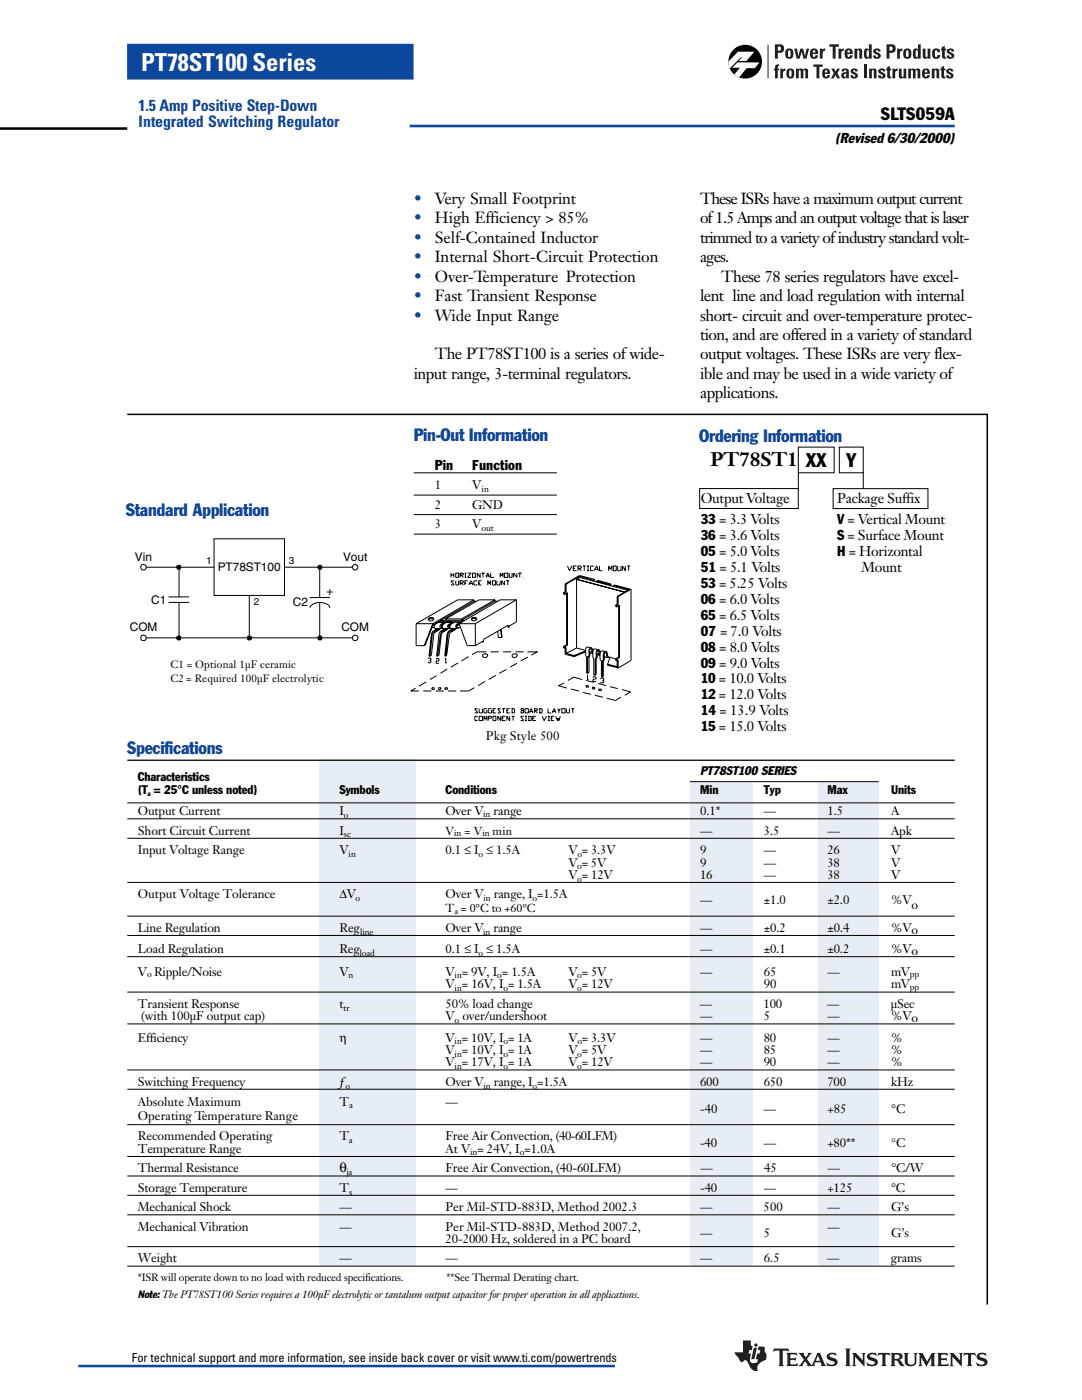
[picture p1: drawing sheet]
<svg xmlns="http://www.w3.org/2000/svg" width="216mm" height="279mm" viewBox="0 0 216 279" stroke-linecap="round" stroke-linejoin="round" font-family="sans-serif">
<path d="M25.4 82.7h171.4M197 82.5v177.8" fill="none" stroke="#000" stroke-width=".3"/>
<path d="M25.6 8.9h56.8v6.8h-56.8z" fill-rule="evenodd" fill="#0b479d" stroke="#0b479d" stroke-width=".34"/>
<path d="M0 25.7h25.4" fill="none" stroke="#000" stroke-width=".51"/>
<path d="M81.7 25.1h108.8" fill="none" stroke="#0b479d" stroke-width=".51"/>
<g fill="#231f20">
<path d="M154.7 13.1l.2-.2h.6v.3h-.2l-.1 .3v.2h.3v.3h-.3v1.6h-.5v-1.6h-.3v-.3h.3z" fill-rule="evenodd"/>
<path d="M155.7 13.7h.5v.2l.5-.2v.4l-.4 .3-.1 1.2h-.5z" fill-rule="evenodd"/>
<path d="M157.5 14.1l.2-.1a1 1 0 0 1 0 1.3 .91 .91 0 0 1-.2-1.2zM157 14l-.1 .3a1.03 1.03 0 0 0 .8 1.4 1.09 1.09 0 0 0 .8-.9 1.09 1.09 0 0 0-.4-1.1h-.8z" fill-rule="evenodd"/>
<path d="M158.8 13.7h.6v.2l.4-.2 .5 .2 .3-.2a.49 .49 0 0 1 .6 .4v1.5h-.5v-1.5l-.2-.1-.2 .1v1.5h-.5v-1.5l-.2-.1-.2 .1v1.5h-.6z" fill-rule="evenodd"/>
<path d="M162.3 12.9h1.8v.4h-.6v2.3h-.6v-2.3h-.6z" fill-rule="evenodd"/>
<path d="M164.7 14.1h.3l.1 .4h-.5zM164.2 14l-.1 .3a1.03 1.03 0 0 0 .7 1.4l.6-.2 .2-.5h-.5l-.3 .3-.1-.1-.1-.4h1a.83 .83 0 0 0-.4-1.1 .83 .83 0 0 0-1 .3z" fill-rule="evenodd"/>
<path d="M165.9 13.7h.6l.2 .6 .4-.6h.5l-.5 .9 .5 1h-.6l-.3-.6-.4 .6h-.5l.6-1z" fill-rule="evenodd"/>
<path d="M168.4 14.8l.5-.1-.1 .5-.2 .1-.2-.1zM168.1 13.8l-.2 .5h.5l.2-.3 .2 .1 .1 .3a.66 .66 0 0 0-1 .4 .66 .66 0 0 0 .7 .8l.3-.2v.2h.5v-1.5a.96 .96 0 0 0-1.3-.3z" fill-rule="evenodd"/>
<path d="M169.8 13.9l.4-.2a.68 .68 0 0 1 .9 .6h-.5l-.2-.3-.2 .2 .1 .1a.95 .95 0 0 1 .8 1 .78 .78 0 0 1-.8 .4 .78 .78 0 0 1-.6-.7h.5l.1 .3h.3v-.4l-.3-.1a.62 .62 0 0 1-.5-.9z" fill-rule="evenodd"/>
<path d="M172.4 12.9h.6v2.7h-.6z" fill-rule="evenodd"/>
<path d="M173.4 13.7h.6v.2l.2-.2a.48 .48 0 0 1 .7 .4v1.5h-.5v-1.5l-.2-.1-.2 .1v1.5h-.6z" fill-rule="evenodd"/>
<path d="M175.3 13.9l.4-.2a.68 .68 0 0 1 1 .6h-.6l-.2-.3-.1 .2 .1 .1a.95 .95 0 0 1 .8 1 .78 .78 0 0 1-.9 .4 .78 .78 0 0 1-.6-.7h.6v.3h.3v-.4l-.3-.1a.61 .61 0 0 1-.5-.9z" fill-rule="evenodd"/>
<path d="M177 13.4l.6-.2v.5h.2v.3h-.2v1.2l.2 .1v.3h-.6l-.1-.2-.1-1.4h-.2v-.3h.2z" fill-rule="evenodd"/>
<path d="M178.1 13.7h.5v.2l.5-.2v.4l-.5 .3v1.2h-.5z" fill-rule="evenodd"/>
<path d="M179.4 13.7h.5v1.5l.2 .1 .2-.1v-1.5h.5l.1 1.9h-.6v-.2l-.3 .3a.49 .49 0 0 1-.6-.4z" fill-rule="evenodd"/>
<path d="M181.2 13.7h.6v.2l.4-.2 .5 .2 .3-.2a.49 .49 0 0 1 .6 .4v1.5h-.5v-1.5l-.2-.1-.2 .1v1.5h-.5l-.1-1.5-.1-.1-.2 .1v1.5h-.6z" fill-rule="evenodd"/>
<path d="M184.6 14.1h.3l.1 .4h-.5zM184.1 14l-.1 .3a1.03 1.03 0 0 0 .8 1.4l.5-.2 .2-.5h-.5l-.2 .3-.2-.1-.1-.4h1a.84 .84 0 0 0-.3-1.1 .84 .84 0 0 0-1.1 .3z" fill-rule="evenodd"/>
<path d="M185.9 13.7h.6v.2l.2-.2a.48 .48 0 0 1 .7 .4v1.5h-.5v-1.5l-.2-.1-.2 .1v1.5h-.6z" fill-rule="evenodd"/>
<path d="M187.8 13.4l.6-.2v.5h.3v.3h-.3v1.2l.2 .1v.3h-.6l-.1-.2-.1-1.4h-.2v-.3h.2z" fill-rule="evenodd"/>
<path d="M188.9 13.9l.4-.2a.68 .68 0 0 1 .9 .6h-.5l-.2-.3-.2 .2 .1 .1a.95 .95 0 0 1 .8 1 .78 .78 0 0 1-.8 .4 .78 .78 0 0 1-.6-.7h.5l.1 .3h.3l-.1-.4-.2-.1a.61 .61 0 0 1-.5-.9z" fill-rule="evenodd"/>
</g>
<circle cx="148.7" cy="12.3" r="3.4" fill="#000"/>
<g fill="#fff">
<path d="M147.2 12.4l4.4 .1-1 1.1h-1.6l-1.5 1.9-1-.6 1.2-1.4h-1.6z" fill-rule="evenodd"/>
<path d="M147.3 10.3h3.2l-1.6 1.9h-1.5l.7-.8h-.2l-2.3 2.3-.3-1.4z" fill-rule="evenodd"/>
</g>
<path d="M153.3 8.9v6.7" fill="none" stroke="#231f20" stroke-width=".2"/>
<g fill="#231f20">
<path d="M155.2 9.3h.3a.42 .42 0 0 1 .3 .4 .42 .42 0 0 1-.3 .4h-.3zM154.6 8.8v2.9h.6v-1.2a.89 .89 0 0 0 1.2-.5 .89 .89 0 0 0-.7-1.2z" fill-rule="evenodd"/>
<path d="M157.3 10.1l.2-.1a1.04 1.04 0 0 1 0 1.4 .93 .93 0 0 1-.2-1.3zM156.8 10l-.1 .7a.84 .84 0 0 0 .8 1 .84 .84 0 0 0 .8-1 .84 .84 0 0 0-.4-1 .84 .84 0 0 0-1.1 .3z" fill-rule="evenodd"/>
<path d="M158.5 9.7h.5l.3 1.5 .4-1.5h.6l.3 1.5 .3-1.5h.6l-.6 2h-.6l-.3-1.4-.4 1.4h-.6z" fill-rule="evenodd"/>
<path d="M162.3 10.1h.3l.1 .4h-.5zM161.8 10l-.2 .7a.83 .83 0 0 0 .6 1 .83 .83 0 0 0 1-.7h-.5l-.3 .4-.1-.1-.1-.5h1a.86 .86 0 0 0-.3-1.1 .86 .86 0 0 0-1.1 .3z" fill-rule="evenodd"/>
<path d="M163.6 9.7h.5v.3l.5-.3v.5h-.3l-.1 .2-.1 1.3h-.5z" fill-rule="evenodd"/>
<path d="M165.5 8.8h1.9v.5h-.7v2.4h-.6v-2.4h-.6z" fill-rule="evenodd"/>
<path d="M167.3 9.7h.5v.3l.6-.3v.5h-.4l-.1 .2v1.3h-.6z" fill-rule="evenodd"/>
<path d="M169.2 10.1h.3l.1 .4h-.5zM168.7 10l-.2 .7a.83 .83 0 0 0 .6 1 .83 .83 0 0 0 1-.7h-.5l-.3 .4-.1-.1-.1-.5h1.1a.86 .86 0 0 0-.4-1.1 .86 .86 0 0 0-1.1 .3z" fill-rule="evenodd"/>
<path d="M170.5 9.7h.6v.2a.53 .53 0 0 1 .5-.2 .53 .53 0 0 1 .4 .4v1.6h-.5v-1.5l-.2-.2-.2 .2v1.5h-.6z" fill-rule="evenodd"/>
<path d="M173 10.1l.2-.1a1.18 1.18 0 0 1 0 1.4 1.03 1.03 0 0 1-.2-1.3zM173.4 8.8v1.1l-.5-.2a.78 .78 0 0 0-.5 1 .75 .75 0 0 0 .7 1l.3-.2v.2h.5v-2.9z" fill-rule="evenodd"/>
<path d="M174.3 10l.4-.3a.71 .71 0 0 1 1 .6h-.5l-.2-.3-.2 .2 .1 .1a.98 .98 0 0 1 .8 1.1 .81 .81 0 0 1-.8 .3 .81 .81 0 0 1-.7-.6h.6l.1 .3 .2-.1v-.3l-.2-.1a.64 .64 0 0 1-.6-.9z" fill-rule="evenodd"/>
<path d="M177.5 9.3h.3a.42 .42 0 0 1 .3 .4 .42 .42 0 0 1-.3 .4h-.3zM176.9 8.8v2.9h.6v-1.2a.89 .89 0 0 0 1.2-.5 .89 .89 0 0 0-.7-1.2z" fill-rule="evenodd"/>
<path d="M179 9.7h.5v.3l.6-.3v.5h-.4l-.1 .2v1.3h-.6z" fill-rule="evenodd"/>
<path d="M180.9 10.1l.1-.1a1.04 1.04 0 0 1 0 1.4 .93 .93 0 0 1-.1-1.3zM180.4 10l-.2 .7a.84 .84 0 0 0 .8 1 .84 .84 0 0 0 .9-1 .84 .84 0 0 0-.5-1 .84 .84 0 0 0-1 .3z" fill-rule="evenodd"/>
<path d="M182.8 10.1l.1-.1a1.18 1.18 0 0 1 0 1.4 1.05 1.05 0 0 1-.1-1.3zM183.2 8.8v1.1l-.5-.2a.78 .78 0 0 0-.5 1 .75 .75 0 0 0 .7 1l.3-.2v.2h.5v-2.9z" fill-rule="evenodd"/>
<path d="M184.1 9.7h.6v1.5l.2 .2 .2-.2v-1.5h.5l.1 2h-.6v-.2l-.3 .2a.5 .5 0 0 1-.7-.4z" fill-rule="evenodd"/>
<path d="M186.1 10a.82 .82 0 0 1 .9-.3 .82 .82 0 0 1 .6 .7h-.5l-.1-.2-.2-.2a1.04 1.04 0 0 0 0 1.4l.3-.4h.5a.83 .83 0 0 1-1 .7 .83 .83 0 0 1-.6-1z" fill-rule="evenodd"/>
<path d="M188 9.4l.5-.3v.6h.3v.4h-.3v1.2l.3 .1v.3l-.7-.1-.1-.1v-1.4h-.3v-.4h.3z" fill-rule="evenodd"/>
<path d="M189 10l.4-.3a.7 .7 0 0 1 1 .6h-.6l-.2-.3-.2 .2 .1 .1a.98 .98 0 0 1 .9 1.1 .91 .91 0 0 1-1.5 0v-.3h.5l.1 .3 .3-.1v-.3l-.3-.1a.64 .64 0 0 1-.5-.9z" fill-rule="evenodd"/>
<path d="M148.3 267.5h1.5v1l.4 .2-.2 .7h-.5l-.2 .7h.6l-.3 1.1a.66 .66 0 0 0 .7 .8l.8-.1 .2-.6-.4-.1v-.1l.2-1h.5l.1-.7h-.5l.2-.7 1.2 .1 .1 1.1a1.12 1.12 0 0 1 0 1.5 1.79 1.79 0 0 0-1.5 2v.1a1.33 1.33 0 0 1-1.7-1.1 .95 .95 0 0 0-1-.9 .5 .5 0 0 1-.7 .3l-1.1-1.5-.1-.4h1.7z" fill-rule="evenodd"/>
<path d="M150.4 269h.6l-.5 2.2h-.6z" fill-rule="evenodd"/>
<path d="M165.3 270.2l.3-.2h1.1l.2 .6-.2-.1a.81 .81 0 0 0-1.2 .1l.4 .3a1.07 1.07 0 0 1 1.2 1.3 1.8 1.8 0 0 1-1.9 .4l-.1 .1-.3-.8 .3 .2a.92 .92 0 0 0 1.4-.1l-.4-.4a1.01 1.01 0 0 1-1.1-1.2z" fill-rule="evenodd"/>
<path d="M156.9 270h2l.2 .6-.4-.3h-1v.8l.9-.1 .2-.1v.7l-.2-.2h-.9v.7v.2h.8l.8-.2-.2 .5h-2.2l.2-.4v-1.8z" fill-rule="evenodd"/>
<path d="M154.4 269.1h2.9l.2 .6-.7-.2-.5 .1-.1 .1v2.5l.2 .4h-1.1l.2-.4v-2.5v-.1l-.6-.1-.7 .2z" fill-rule="evenodd"/>
<path d="M159.3 270h1.2l-.1 .2 .4 .7 .4-.6-.1-.3h1l-1.1 1.2 1 1.3 1.1-2.5h.5l1 2.3 .3 .3h-1.2l.2-.2-.2-.5h-1.1l-.1 .6 .2 .1h-1.7l.1-.2-.4-.7-.6 .7 .2 .2h-1l1.1-1.2zM163.2 270.5l-.4 1.1h.8z" fill-rule="evenodd"/>
<path d="M168.6 269.1h1.2l-.3 .5v2.6l.3 .4h-1.2l.3-.4v-2.6z" fill-rule="evenodd"/>
<path d="M170 270h.8l1.4 1.5v-1.1l-.3-.4h.8l-.2 .4v2.3l-1.9-1.9v1.4l.3 .4h-.9l.3-.4v-1.8z" fill-rule="evenodd"/>
<path d="M180.3 270h1.1l-.3 .4v1.4a.7 .7 0 0 0 .7 .6 .7 .7 0 0 0 .7-.6v-1.4l-.2-.4h.8l-.2 .2a2.98 2.98 0 0 1-.3 2.2 1.28 1.28 0 0 1-2.1-.6v-1.4z" fill-rule="evenodd"/>
<path d="M175.3 270h2.2l.1 .6a.57 .57 0 0 0-.9-.1v1.7l.2 .4h-1.1l.3-.4-.1-1.8a.77 .77 0 0 0-.9 .2z" fill-rule="evenodd"/>
<path d="M173.3 270.2l.3-.2h1.2l.2 .6-.3-.1a.81 .81 0 0 0-1.2 .1l.5 .3a1.07 1.07 0 0 1 1.1 1.3 1.8 1.8 0 0 1-1.9 .4l-.1 .1-.2-.8 .2 .2a.92 .92 0 0 0 1.5-.1l-.4-.4a1.01 1.01 0 0 1-1.1-1.2z" fill-rule="evenodd"/>
<path d="M183.2 270h.9l.9 1.7 1-1.7h.7l-.3 .4v1.8l.3 .4h-1.1l.2-.4v-1.2l-1 1.7-1-1.8v1.3l.3 .4h-.9l.3-.4v-1.8z" fill-rule="evenodd"/>
<path d="M189.5 270h.7l1.4 1.5v-1.1l-.3-.4h.9l-.3 .4v2.3l-1.9-1.9v1.4l.3 .4h-.8l.2-.4v-1.8z" fill-rule="evenodd"/>
<path d="M187 270h2l.2 .6-.4-.3-1 .1v.7h.9l.2-.2v.7l-.2-.1-.9-.1v.7v.2h.8l.8-.2-.2 .5h-2.2l.2-.4v-1.8z" fill-rule="evenodd"/>
<path d="M192.4 270h2.2l.1 .6a.57 .57 0 0 0-.9-.1v1.7l.2 .4h-1.1l.3-.4-.1-1.8a.77 .77 0 0 0-.9 .2z" fill-rule="evenodd"/>
<path d="M195.2 270.2l.3-.2h1.2l.2 .6-.3-.1a.81 .81 0 0 0-1.2 .1l.4 .3a1.07 1.07 0 0 1 1.2 1.3 1.8 1.8 0 0 1-1.9 .4l-.1 .1-.2-.8 .2 .2a.92 .92 0 0 0 1.5-.1l-.5-.4a1.01 1.01 0 0 1-1-1.2z" fill-rule="evenodd"/>
<path d="M177.7 270h1.4a.7 .7 0 0 1 1 .5 .7 .7 0 0 1-.7 .9l1.1 1.2a.94 .94 0 0 1-1.3-.8l-.2-.2-.5-.1v.9l.2 .2h-1l.2-.4v-1.8zM178.5 270.4v.8a.66 .66 0 0 0 1-.6l-.2-.2z" fill-rule="evenodd"/>
<circle cx="150.8" cy="268.5" r=".34"/>
</g>
<path d="M15.6 272.6h107.1" fill="none" stroke="#0b479d" stroke-width=".51"/>
<path d="M139.6 97.5h19.7v4h-19.7z" fill="none" stroke="#000" stroke-width=".2"/>
<g fill="#e7edf5">
<path d="M163.3 156.1h12.1v96.5h-12.1z" fill-rule="evenodd"/>
<path d="M137.7 156.1h12.5v96.5h-12.5z" fill-rule="evenodd"/>
<path d="M63.6 151.6h19.3v101h-19.3z" fill-rule="evenodd"/>
</g>
<g fill="none" stroke="#000" stroke-width=".2">
<path d="M82.5 94.4h28.6M82.5 98.8h28.6M159.3 89.2h7.1v5.2h-7.1zM159.3 94.3v3.3M166.2 97.5h19v4h-19zM167.5 89.2h4.7v5.2h-4.7zM172.3 94.3v3.3M82.5 102.7h28.6M82.5 106.6h28.6M137.7 156h37.6M25.4 160.2h165.1M25.4 163.4h165.1"/>
<path d="M25.4 167.3h165.1M25.4 176.1h165.1M25.4 182.8h165.1M25.4 186.7h165.1M25.4 190.9h165.1M25.4 198h165.1M25.4 204.3h165.1M25.4 213.5h165.1M25.4 217.4h165.1M25.4 224.5h165.1M25.4 230.8h165.1M25.4 234.7h165.1"/>
<path d="M25.4 238.5h165.1M25.4 242.4h165.1M25.4 248.8h165.1M25.4 252.7h165.1"/>
</g>
<path d="M25.4 151.7h165.1" fill="none" stroke="#000" stroke-width=".25"/>
<path d="M42.7 107.5h14.1v11.3h-14.1z" fill="#fff" stroke="#000" stroke-width=".2"/>
<path d="M28.6 113.2h14.1M49.7 118.8v8.5M56.8 113.2h14.1M61.8 119.3h4M63.8 113.2v6.1M28.6 127.3h42.3M61.8 121.2a2.55 2.55 0 0 1 3.9-.2l.1 .2M63.8 120.2v7.1" fill="none" stroke="#000" stroke-width=".2"/>
<circle cx="63.8" cy="127.3" r=".43" fill="#000" stroke="#000" stroke-width=".2"/>
<g fill="#fff" stroke="#000" stroke-width=".2">
<circle cx="70.8" cy="113.2" r=".56"/>
<circle cx="70.8" cy="127.3" r=".56"/>
<circle cx="28.6" cy="127.3" r=".56"/>
<circle cx="28.6" cy="113.2" r=".56"/>
</g>
<g fill="#000" stroke="#000" stroke-width=".2">
<circle cx="35.7" cy="113.2" r=".44"/>
<circle cx="63.8" cy="113.2" r=".42"/>
<circle cx="35.7" cy="127.3" r=".44"/>
<circle cx="49.8" cy="127.3" r=".44"/>
</g>
<g fill="none" stroke="#000" stroke-width=".2">
<path d="M33.7 119.1h4M35.7 113.2v5.8M90 114.4v.8M90 114.8h.6M90.6 116h-.6l.6 .7h-.6M90.6 114.4v.8M90.9 114.4h.6v.8h-.6zM90.9 115.9l.1 .9 .5-.1v-.8M91.8 114.8h.5l.2-.1v-.2l-.7-.1v.8M91.8 116.4h.5l.2-.4-.7-.1v.9M92 114.8l.5 .4M92 116.4l.5 .4"/>
<path d="M92.8 114.4h.2M92.8 115.2h.2M92.8 116.4h.2M92.8 114.4v.8M93.3 114.4h.7l-.7 .8h.7M93.3 115.9h-.5v.9M93.6 116.8v-.3l.4-.6 .3 .9M93.6 116.5h.7M94.3 114.4h.5v.8h-.5zM94.6 119.7h-3.3l-8.3 4.8M94.6 120l-8.2 4.8M94.6 119.7l-8.2 4.8"/>
<path d="M94.6 120h.4M94.6 119.7v.3M95.2 116h-.6v.7h.6M95.5 116.4h.3M95.8 114.4v.8l-.6-.8v.8M96.1 115.9h-.6v.9h.6M96.1 114.4h.7M96.4 114.4v.8M97 115.2l.3-.8 .3 .8M97 114.9h.6M97.3 116.8v-.9l.3 .6 .3-.6v.9M97.9 114.4v.8h.7"/>
<path d="M98.3 115.9h.6v.9h-.6zM98.8 119.7h-3.2l-6.7 3.8M98.8 120l-6.7 3.8v-.3M98.8 119.7l-6.7 3.8M98.8 120h.5M98.8 119.7v.3M99.1 115.9v.8l.2 .1 .5-.1v-.8M99.8 115.2v-.8l.3 .5 .3-.5v.8M100.7 114.4h.6v.8h-.6zM100.7 115.9v.9l-.6-.9v.9M100.9 115.9h.7M101.3 115.9v.9"/>
<path d="M101.6 114.4l.1 .8 .5-.1v-.7M103 119.7v4.4l-1.4 .8v.2l-.2 .1v-.3M103 119.7h-3.2l-8.2 4.8M103 119.7l-8.2 4.8M103.1 114.4v.8l-.6-.8v.8M103.4 114.4h.7M103.7 114.4v.8M104.4 115.1v.1M112.5 118.3v.3l.2 .1M112.5 118.3l.2 .1M112.7 118.7l.5-.4v10.5l-.5 .2M112.7 118.4v.3"/>
<path d="M112.8 116.6v1.5M112.8 116.6h.2M113 118.2l-.2-.1-.3 .2M113 116.6v1.6M113 118.2l-.3 .2M113.1 118.4v10.3l-.6 .3M113.2 112.9l.4 1 .5-1M114.4 113.4h.4M115.1 112.9h-.7v1h.7M115.3 113.4h.5l.2-.1v-.2l-.2-.2h-.5v1M115.5 113.4l.5 .5M115.6 115.2l-.5 .4v13.7"/>
<path d="M115.6 115l-2.6 1.6M115.6 115.2l9.6 2.6-.5 .4M115.6 115l2.7 .8M115.6 115v.2M116.3 112.9h.6M116.6 112.9v1M117.1 113.9h.4M117.1 112.9h.4M117.3 112.9v1M118.3 115.8v.2M118.4 113.1l-.1-.2h-.4l-.1 .2v.7h.6M118.6 115.6l-3-.7-2.8 1.7"/>
<path d="M118.6 115.6v.5M118.6 115.6l-.3 .2M118.7 113.6h.6M119.1 116l.1-.2 2.7 .8M119.1 116l2.5 .7M119.1 116v.2M119.3 113.6l-.2-.7-.4 .7v.3M119.3 113.6v.3M119.6 112.9v1h.6M121.4 113.9v-1l.3 .7 .4-.7v1M121.6 116.7v.2M121.9 116.6l-.3 .1"/>
<path d="M121.9 116.6v.3M122.4 112.9h.6v1h-.6zM122.4 116.9l.2-.1 3.3 .8M122.4 116.9l3 .8-2.2 1.3M122.4 116.9v.2M123.2 119v1.6M123.2 119h.1M123.2 112.9v.9l.2 .1 .5-.1v-.9M123.3 119v1.7M124.7 118.2l-9.6-2.6 9.6 2.6M124.8 112.9v1l-.6-1v1M125.2 112.9h.5"/>
<path d="M125.4 112.9v1M125.9 117.6v14.2l-2.6 1.5M125.9 117.6l-2.6 1.4M33.7 120.2h4M35.7 120.2v7.1M82.9 137.3l-.9 .6h1.6M83 124.5v4.4h1.7M83 124.5h3.4M84.5 137.9h1.6M85 136.1l-1.4 .8M85.4 131.4h.6v.2l-.3 .2M85.5 123.4l.3-.2h.5l.3 .3-.3 .4h-.6z"/>
<path d="M85.8 131.8l.2 .1-.2 .4h-.3l-.1-.2M86.2 137.3l.4-.1 .1 .3-.4 .1zM86.2 125.2h.5M86.4 124.8l-1.6 4-.1 .1M86.4 124.5l-1.7 4.4M86.4 124.8h.3M86.4 124.5v.3M86.5 125.9l-.4 .6-.5 4.4 .5-.1 .5-4.3 .1-.3M86.6 123.6l-.6-.2-.5 .3M86.7 125.2v.2h1.4M86.9 137.9h1.7M87 131.6l.1-.2h.4v.5h-.4l-.1 .5h.6"/>
<path d="M87.1 134.9l-1.3 .7M87.2 125.4l-.6 .5M87.5 125.4l-.8 .6-.4 .5-.5 4.4M87.5 124.1h4.8M87.6 137.2h.3l.1 .3-.4 .1zM87.7 125.6l-1 .6M87.9 123.8h4.8M88 125.4l-1.3 .8M88.1 124.8v.4h.2M88.1 124.8h.2M88.3 125.2v.2h1.4M88.3 126.2l-.2 .3-.5 4.3-.3 .1"/>
<path d="M88.7 124.2l-.7 .4-.2 .3v.3l.2 .2h.3M88.7 124.2h-1.2l-.7 .4-.1 .3v.3M88.7 124.2v.2l-.6 .4M88.7 137.3l.5-.1 .1 .3-.4 .1zM88.7 125.4l-.9 .7-.2 .4-.5 4.4h.2M88.8 131.5l.1-.2v1M88.8 132.3h.3M88.9 123.5h3.2M88.9 123.5v.3M89.1 125.4l-.9 .6-.3 .5-.6 4.4M89.2 133.5l-1.3 .9M89.2 125.6l-.9 .6"/>
<path d="M89.4 137.9h1.6M89.5 125.4l-1.2 .8M89.6 124.8l.6-.4v-.2l-.9 .7 .1 .4h.5M89.6 124.8v.4h.2M89.6 124.8h.3M89.6 124.8v.4M89.8 125.2l.1 .2h1.3M89.9 126.2l-.2 .3-.6 4.3-.2 .1M90.2 124.2h-1.2l-.5 .4-.2 .3v.3M90.4 125.4l-.8 .5-.4 .6-.5 4.4h.2M90.7 125.4l-1 .6-.3 .5-.5 4.4M90.8 125.6l-.9 .6"/>
<path d="M91.1 125.4l-1.2 .8M91.1 124.8v.4h.8M91.1 124.8h.6M91.4 132.3l-1.4 .8M91.6 124.5l1.6 4.4h1.6l1.5-.9v.2l.2-.1v-.5l4.9-2.8v.4M91.6 124.5h3.2M91.6 124.5l-.5 .3M91.8 124.3l-.7 .3-.2 .3v.3l.2 .2 .5-.2M91.8 124.2h-1.1l-.7 .4-.2 .3v.3M91.8 124.4l-.1 .1M93.5 131l-1.4 .9M94.2 123.3h.8a.38 .38 0 0 1 0 .4 .38 .38 0 0 1-.3 .2l-.5-.1z"/>
<path d="M94.7 137.2l-1.2 .7h-1.7M94.8 124.5v4.4M95 123.6l-.4-.2-.4 .1-.1 .2M96.5 130.6h.7l.1 .2-.2 .3a.44 .44 0 0 1-.6 .1 .44 .44 0 0 1 0-.6zM96.8 136l-1.4 .9M97 130.1h-1.9l-.9 .6M97.9 130.1h1.6M98.9 134.8l-1.4 .8M99.3 126l.1 1.2h.7M100 125.6l.2 1.6-.3-1.5M100.4 130.1h1.6M101 133.6l-1.4 .8"/>
<path d="M102.2 130.8l.5-.3 .4 .1 .1 .2-.2 .3-.2 .1-.5-.1zM102.9 130.1h1.6M103.1 132.4l-1.3 .7M105.2 130.1h2l-1.2 .7M105.3 131.1l-1.4 .8M112.5 129h.2M112.5 129v.3h.2M112.6 136.3l-1.2 .6 1.7 .4M112.7 129.3l.3-.1v1.2M112.7 129v.3M112.8 129.3v1.3l1.8 .4v-.1l-1.6-.5M113.9 137.5l1.6 .4"/>
<path d="M115.1 129.3l1.8 .5 .2-.7 1 .2M115.1 129.3l-2.1 1.1M116.2 135.6l-1.7-.5-1.2 .7M116.3 138.2l1.6 .4M116.9 129.7v1.2l.2 .2v3.2l.1 .1 .3-.2v-3.2M116.9 129.9l-2.4 1M116.9 130.1l-2.3 .9M117 136.9l.1-.1 .3 .2-.4 .1zM117 135.8l1.6 .4M117.1 134.9l.1-.1v.8M117.1 135.6h.3M117.2 131.1v3.3"/>
<path d="M117.5 129.9v1M117.5 131l-.3 .1M117.5 130.9l-.3 .2M117.7 129.8l.1-.3 .3 .1v.6l.2 .3-.5-.2M117.7 129.9v1M117.7 130.2l.2 .1M117.7 130.9l-.2 .1M117.7 130.9h-.2M118.3 137.1l.4 .1v.3h-.4zM118.3 135.2l.2-.2h.3l.2 .2v.2l-.5 .1-.2 .2v.3h.7M118.3 130.1v1l.2 .4v3.2l.3 .1 .2-.2v-3.2M118.3 129.9l-.2-.6h-.4l-.2 .7"/>
<path d="M118.7 138.8l1.6 .3M118.8 131.5v3.3M119 131.4l-.2 .1M119 131.3l-.2 .2M119.1 130.2l.2-.4 .2 .2v.6l.2 .3-.5-.2M119.1 130.3v.9M119.1 131.2l-.1 .2M119.1 131.2l-.1 .1M119.1 130.6l.2 .1M119.3 136.4l1.7 .5M119.4 137.6l.5-.1 .1 .2-.5 .1zM119.5 129.7l-1-.2-.2 .7"/>
<path d="M119.5 130.1v.5M119.7 130.5v1.1l.3 .3v3.1l.2 .1M119.8 135.5l.2-.2h.3l.2 .4-.3 .1M119.8 130.1v.2l-.3-.6h-.4l-.1 .4v1.2M120.3 135.8l.2 .2-.2 .3h-.3l-.2-.2M120.4 130.8l.2-.7h.5l.1 .9 1.8 .5M120.4 130.7v4.3l-.2 .1M120.4 131.8l-.2 .2v3.1M120.6 131.6l-.2 .2 .2-.2M120.6 130.9l.6 .3M121 130.1l-.8-.2-.4 .2-.1 .5M121.2 132.6v.2l2.1 .5"/>
<path d="M121.5 131.1h-.4v-.4l-.3-.4-.2 .2v1.1M121.7 137l1.5 .4M121.7 131.1l-.5 1.5M122.9 120.8l.2 .1v.2l-.2-.1zM122.9 131.5v.3l.2 .1M122.9 131.5h.2M123.1 121.1l.5-.3v10.4M123.1 131.9l.2-.2v1.6M123.1 131.5v.4M123.2 131.8v1.2l-2-.4M123.2 120.6l-.3 .2M123.2 120.6l.1 .1"/>
<path d="M123.3 120.7l-.2 .2M123.4 120.9v10.2M123.4 131.1l-.5 .4M123.4 131.1l.2 .1M123.6 131.2l-.5 .3M123.9 139.1l-1.1 .7-1.7-.5M124.1 137.6l1.7 .5-1.1 .7M95.3 143h-.5v.7h.5M95.3 141.5h-.5l.5 .7h-.5M95.6 142.9h.7v.9h-.7zM95.6 141.4v.8l.2 .1 .5-.1v-.8M96.6 143.8v-.9l.2 .6 .3-.6v.9"/>
<path d="M97.1 141.4l-.5 .1v.7l.5 .1-.1-.5M97.4 143.3h.5l.2-.1v-.2l-.7-.1v.9M98.1 141.4l-.7 .1v.7l.7 .1v-.5h-.2M98.4 142.9h.5v.9h-.5zM98.4 141.8h.3M98.9 141.4h-.5v.9h.5M99.9 142.9v.9l-.6-.9v.9M99.9 141.5h-.6l.6 .7h-.6M100.2 143.3h.3M100.2 141.4h.7M100.5 141.4v.9M100.9 142.9h-.7v.9h.7"/>
<path d="M101.1 141.8h.3M101.7 142.9v.9l-.6-.9v.9M101.7 141.4h-.6v.9h.6M102.1 141.4l.6 .1v.7l-.6 .1M102.1 142.9h.6M102.2 141.4v.9M102.4 142.9v.9M103.9 141.4h.5v.4M104 141.8h.4l.1 .4-.6 .1M104 141.4v.9M104.5 143h-.6l.6 .7h-.6M104.8 141.4h.6v.9h-.6z"/>
<path d="M104.8 143.8h.3M104.8 142.9h.3M104.9 142.9v.9M105.4 142.9l.6 .1v.7l-.6 .1M105.5 142.9v.9M105.7 142.3l.3-.9 .3 .9M105.7 142h.6M106.3 143.3h.4M106.7 141.8l.5-.1v-.2l-.5-.1v.9M106.8 141.8l.4 .5M107 142.9h-.7v.9h.7M107.5 141.4l.7 .1v.7l-.7 .1"/>
<path d="M107.7 141.4v.9M108.2 142.9l.4 .9 .4-.9M109.3 141.4v.9h.7M109.3 143.8h.4M109.3 142.9h.4M109.5 142.9v.9M110 143.3h.3M110.3 142.3l.3-.9 .3 .9M110.3 142h.6M110.6 142.9h-.6v.9h.6M110.9 142.9l.3 .9 .1-.5 .2 .5 .3-.9M111.2 141.4l.3 .4v.5"/>
<path d="M111.8 141.4l-.3 .4M112.1 141.4h.7v.9h-.7zM113.1 141.4v.8l.1 .1 .4-.1v-.8M114 141.4h.6M114.3 141.4v.9"/>
</g>
<text font-size="4.9" fill="#fff" x="28.2" y="14.1">PT78ST100 Series</text>
<g font-size="3.9">
<text x="141.8" y="93">PT78ST1</text>
<text x="160.8" y="93.1">XX</text>
<text x="168.8" y="93.1">Y</text>
</g>
<text font-size="3.5" x="175.8" y="24">SLTS059A</text>
<g font-size="3.5" fill="#0b479d">
<text x="82.5" y="88.1">Pin-Out Information</text>
<text x="139.5" y="88.3">Ordering Information</text>
<text x="25.1" y="102.9">Standard Application</text>
<text x="25.4" y="150.5">Specifications</text>
</g>
<g font-size="3.2" fill="#0b479d">
<text x="27.6" y="22.1">1.5 Amp Positive Step-Down</text>
<text x="27.6" y="25.4">Integrated Switching Regulator</text>
<text x="82.5" y="40.7">•</text>
<text x="82.5" y="44.6">•</text>
<text x="82.5" y="48.4">•</text>
<text x="82.5" y="52.3">•</text>
<text x="82.5" y="56.2">•</text>
<text x="82.5" y="60.1">•</text>
<text x="82.5" y="64">•</text>
</g>
<g font-size="3.2">
<text x="86.8" y="40.7">Very Small Footprint</text>
<text x="139.7" y="40.7">These ISRs have a maximum output current</text>
<text x="86.8" y="44.6">High Efficiency &gt; 85%</text>
<text x="139.7" y="44.6">of 1.5 Amps and an output voltage that is laser</text>
<text x="86.8" y="48.4">Self-Contained Inductor</text>
<text x="86.8" y="52.3">Internal Short-Circuit Protection</text>
<text x="139.7" y="48.4">trimmed to a variety of industry standard volt-</text>
<text x="139.7" y="52.3">ages.</text>
<text x="86.8" y="56.2">Over-Temperature Protection</text>
<text x="143.9" y="56.2">These 78 series regulators have excel-</text>
<text x="86.8" y="60.1">Fast Transient Response</text>
<text x="86.8" y="64">Wide Input Range</text>
<text x="139.7" y="60.1">lent line and load regulation with internal</text>
<text x="139.7" y="64">short- circuit and over-temperature protec-</text>
<text x="86.8" y="71.7">The PT78ST100 is a series of wide-</text>
<text x="139.7" y="67.9">tion, and are offered in a variety of standard</text>
<text x="139.7" y="71.7">output voltages. These ISRs are very flex-</text>
<text x="82.5" y="75.6">input range, 3-terminal regulators.</text>
<text x="139.7" y="75.6">ible and may be used in a wide variety of</text>
<text x="139.7" y="79.5">applications.</text>
</g>
<text font-size="2.9" x="166.6" y="28.6">(Revised 6/30/2000)</text>
<g font-size="2.8">
<text x="86.8" y="93.7">Pin</text>
<text x="94.2" y="93.7">Function</text>
<text x="139.8" y="100.3">Output Voltage</text>
<text x="167" y="100.3">Package Suffix</text>
<text x="139.9" y="104.6">33 = 3.3 Volts</text>
<text x="139.9" y="107.8">36 = 3.6 Volts</text>
<text x="167" y="104.6">V = Vertical Mount</text>
<text x="167" y="107.8">S = Surface Mount</text>
<text x="139.9" y="111">05 = 5.0 Volts</text>
<text x="167" y="111">H = Horizontal</text>
<text x="139.9" y="114.2">51 = 5.1 Volts</text>
<text x="139.9" y="117.3">53 = 5.25 Volts</text>
<text x="171.9" y="114.2">Mount</text>
<text x="139.9" y="120.5">06 = 6.0 Volts</text>
<text x="139.9" y="123.7">65 = 6.5 Volts</text>
<text x="139.9" y="126.9">07 = 7.0 Volts</text>
<text x="139.9" y="130">08 = 8.0 Volts</text>
<text x="139.9" y="133.2">09 = 9.0 Volts</text>
<text x="139.9" y="136.4">10 = 10.0 Volts</text>
<text x="139.9" y="139.6">12 = 12.0 Volts</text>
<text x="139.9" y="142.7">14 = 13.9 Volts</text>
<text x="139.9" y="145.9">15 = 15.0 Volts</text>
<text x="67.7" y="233.9">θ</text>
</g>
<g font-size="2.5">
<text x="86.8" y="97.6">1</text>
<text x="86.8" y="101.5">2</text>
<text x="94.2" y="97.6">V</text>
<text x="94.2" y="101.5">GND</text>
<text x="86.8" y="105.4">3</text>
<text x="94.2" y="105.4">V</text>
<text x="96.9" y="147.7">Pkg Style 500</text>
<text x="27.5" y="155.8">Characteristics</text>
<text x="139.7" y="154.7">PT78ST100 SERIES</text>
<text x="27.5" y="158.5">(T = 25°C unless noted)</text>
<text x="67.7" y="158.5">Symbols</text>
<text x="88.9" y="158.5">Conditions</text>
<text x="139.7" y="158.5">Min</text>
<text x="152.4" y="158.5">Typ</text>
<text x="165.1" y="158.5">Max</text>
<text x="177.8" y="158.5">Units</text>
<text x="27.5" y="162.7">Output Current</text>
<text x="27.5" y="166.6">Short Circuit Current</text>
<text x="67.7" y="166.6">I</text>
<text x="67.7" y="162.7">I</text>
<text x="88.9" y="162.7">Over V</text>
<text x="98.5" y="162.7">range</text>
<text x="139.7" y="166.6">—</text>
<text x="139.7" y="162.7">0.1*</text>
<text x="152.4" y="166.6">3.5</text>
<text x="152.4" y="162.7">—</text>
<text x="165.1" y="162.7">1.5</text>
<text x="165.1" y="166.6">—</text>
<text x="177.8" y="162.7">A</text>
<text x="177.8" y="166.6">Apk</text>
<text x="27.5" y="170.4">Input Voltage Range</text>
<text x="67.7" y="170.4">V</text>
<text x="88.9" y="170.4">0.1 ≤ I ≤ 1.5A</text>
<text x="113.4" y="170.4">V = 3.3V</text>
<text x="113.4" y="172.9">V = 5V</text>
<text x="139.7" y="172.9">9</text>
<text x="139.7" y="170.4">9</text>
<text x="152.4" y="172.9">—</text>
<text x="152.4" y="170.4">—</text>
<text x="165.1" y="172.9">38</text>
<text x="165.1" y="170.4">26</text>
<text x="177.8" y="172.9">V</text>
<text x="177.8" y="170.4">V</text>
<text x="27.5" y="179.3">Output Voltage Tolerance</text>
<text x="67.7" y="179.3">∆V</text>
<text x="88.9" y="179.3">Over V</text>
<text x="98.5" y="179.3">range, I =1.5A</text>
<text x="113.4" y="175.4">V = 12V</text>
<text x="139.7" y="175.4">16</text>
<text x="152.4" y="175.4">—</text>
<text x="165.1" y="175.4">38</text>
<text x="177.8" y="175.4">V</text>
<text x="27.5" y="186">Line Regulation</text>
<text x="67.8" y="186">Reg</text>
<text x="88.9" y="186">Over V</text>
<text x="98.5" y="186">range</text>
<text x="139.7" y="186">—</text>
<text x="139.7" y="180.5">—</text>
<text x="152.4" y="186">±0.2</text>
<text x="152.4" y="180.5">±1.0</text>
<text x="165.1" y="186">±0.4</text>
<text x="165.1" y="180.5">±2.0</text>
<text x="177.8" y="186">%Vo</text>
<text x="177.8" y="180.5">%V</text>
<text x="181.9" y="181.3">o</text>
<text x="27.5" y="190.2">Load Regulation</text>
<text x="67.7" y="190.2">Reg</text>
<text x="88.9" y="190.2">0.1 ≤ I ≤ 1.5A</text>
<text x="139.7" y="190.2">—</text>
<text x="152.4" y="190.2">±0.1</text>
<text x="165.1" y="190.2">±0.2</text>
<text x="177.8" y="190.2">%Vo</text>
<text x="27.5" y="194.7">V Ripple/Noise</text>
<text x="67.7" y="194.7">V</text>
<text x="88.9" y="194.7">V = 9V, I = 1.5A</text>
<text x="88.9" y="197.3">V = 16V, I = 1.5A</text>
<text x="113.4" y="194.7">V = 5V</text>
<text x="113.4" y="197.3">V = 12V</text>
<text x="139.7" y="194.7">—</text>
<text x="152.4" y="197.3">90</text>
<text x="152.4" y="194.7">65</text>
<text x="165.1" y="194.7">—</text>
<text x="177.8" y="197.3">mV</text>
<text x="177.8" y="194.7">mV</text>
<text x="27.5" y="201.1">Transient Response</text>
<text x="28.2" y="203.6">(with 100µF output cap)</text>
<text x="67.7" y="201.1">t</text>
<text x="88.9" y="201.1">50% load change</text>
<text x="88.9" y="203.6">V over/undershoot</text>
<text x="139.6" y="201.1">—</text>
<text x="139.7" y="203.6">—</text>
<text x="152.3" y="201.1">100</text>
<text x="152.4" y="203.6">5</text>
<text x="165" y="201.1">—</text>
<text x="165.1" y="203.6">—</text>
<text x="177.7" y="201.1">µSec</text>
<text x="177.8" y="203.6">%Vo</text>
<text x="27.5" y="207.9">Efficiency</text>
<text x="67.7" y="207.9">η</text>
<text x="88.9" y="207.9">V = 10V, I = 1A</text>
<text x="113.4" y="207.9">V = 3.3V</text>
<text x="139.7" y="207.9">—</text>
<text x="152.4" y="207.9">80</text>
<text x="165.1" y="207.9">—</text>
<text x="177.8" y="207.9">%</text>
<text x="88.9" y="210.3">V = 10V, I = 1A</text>
<text x="88.9" y="212.8">V = 17V, I = 1A</text>
<text x="113.4" y="210.3">V = 5V</text>
<text x="113.4" y="212.8">V = 12V</text>
<text x="139.7" y="210.3">—</text>
<text x="139.7" y="212.8">—</text>
<text x="152.4" y="210.3">85</text>
<text x="152.4" y="212.8">90</text>
<text x="165.1" y="210.3">—</text>
<text x="165.1" y="212.8">—</text>
<text x="177.8" y="210.3">%</text>
<text x="177.8" y="212.8">%</text>
<text x="27.5" y="220.8">Absolute Maximum</text>
<text x="27.5" y="216.7">Switching Frequency</text>
<text x="67.7" y="220.8">T</text>
<text x="67.7" y="216.7">ƒ</text>
<text x="88.9" y="216.7">Over V</text>
<text x="88.9" y="220.8">—</text>
<text x="98.5" y="216.7">range, I =1.5A</text>
<text x="139.7" y="216.7">600</text>
<text x="152.4" y="216.7">650</text>
<text x="165.1" y="216.7">700</text>
<text x="177.8" y="216.7">kHz</text>
<text x="27.5" y="223.6">Operating Temperature Range</text>
<text x="27.5" y="227.6">Recommended Operating</text>
<text x="67.7" y="227.6">T</text>
<text x="88.9" y="227.6">Free Air Convection, (40-60LFM)</text>
<text x="139.7" y="222">-40</text>
<text x="152.4" y="222">—</text>
<text x="165.1" y="222">+85</text>
<text x="177.8" y="222">°C</text>
<text x="27.5" y="230.1">Temperature Range</text>
<text x="27.5" y="233.9">Thermal Resistance</text>
<text x="88.9" y="233.9">Free Air Convection, (40-60LFM)</text>
<text x="88.9" y="230.1">At V = 24V, I =1.0A</text>
<text x="139.7" y="228.8">-40</text>
<text x="139.8" y="233.9">—</text>
<text x="152.4" y="228.8">—</text>
<text x="152.5" y="233.9">45</text>
<text x="165.1" y="228.8">+80**</text>
<text x="165.2" y="233.9">—</text>
<text x="177.8" y="228.8">°C</text>
<text x="177.9" y="233.9">°C/W</text>
<text x="27.5" y="237.8">Storage Temperature</text>
<text x="67.7" y="237.8">T</text>
<text x="88.9" y="237.8">—</text>
<text x="139.7" y="237.8">-40</text>
<text x="152.4" y="237.8">—</text>
<text x="165.1" y="237.8">+125</text>
<text x="177.8" y="237.8">°C</text>
<text x="27.5" y="241.7">Mechanical Shock</text>
<text x="27.5" y="245.6">Mechanical Vibration</text>
<text x="67.7" y="241.7">—</text>
<text x="67.7" y="245.6">—</text>
<text x="88.9" y="241.7">Per Mil-STD-883D, Method 2002.3</text>
<text x="88.9" y="245.6">Per Mil-STD-883D, Method 2007.2,</text>
<text x="139.7" y="241.7">—</text>
<text x="152.4" y="241.7">500</text>
<text x="165.1" y="241.7">—</text>
<text x="165.1" y="245.6">—</text>
<text x="177.8" y="241.7">G’s</text>
<text x="27.5" y="251.9">Weight</text>
<text x="67.7" y="251.9">—</text>
<text x="88.9" y="251.9">—</text>
<text x="88.9" y="248.1">20-2000 Hz, soldered in a PC board</text>
<text x="139.7" y="251.9">—</text>
<text x="139.7" y="246.8">—</text>
<text x="152.4" y="251.9">6.5</text>
<text x="152.4" y="246.8">5</text>
<text x="165.1" y="251.9">—</text>
<text x="177.8" y="251.9">grams</text>
<text x="177.8" y="246.8">G’s</text>
<text x="26.3" y="271.7">For technical support and more information, see inside back cover or visit www.ti.com/powertrends</text>
</g>
<g font-size="2.4">
<text x="26.9" y="111.9">Vin</text>
<text x="43.4" y="113.9">PT78ST100</text>
<text x="68.5" y="111.9">Vout</text>
<text x="65.2" y="118.8">+</text>
<text x="30.2" y="120.5">C1</text>
<text x="58.5" y="120.9">C2</text>
<text x="25.9" y="126">COM</text>
<text x="68.1" y="126">COM</text>
</g>
<g font-size="2.3">
<text x="88.9" y="166.6">V</text>
<text x="92.7" y="166.6">= V</text>
<text x="98.3" y="166.6">min</text>
<text x="88.9" y="182">T = 0°C to +60°C</text>
</g>
<text font-size="2.2" x="27.5" y="259.1">Note: The PT78ST100 Series requires a 100µF electrolytic or tantalum output capacitor for proper operation in all applications.</text>
<g font-size="2.1">
<text x="34" y="133.3">C1 = Optional 1µF ceramic</text>
<text x="34" y="136.2">C2 = Required 100µF electrolytic</text>
<text x="27.5" y="255.7">*ISR will operate down to no load with reduced specifications.</text>
<text x="89.1" y="255.7">**See Thermal Derating chart.</text>
</g>
<g font-size="2">
<text x="41.1" y="112.5">1</text>
<text x="57.7" y="112.5">3</text>
<text x="50.6" y="120.7">2</text>
</g>
<g font-size="1.8">
<text x="96.1" y="98.1">in</text>
<text x="96.1" y="105.9">out</text>
<text x="68.6" y="163.3">o</text>
<text x="68.6" y="167.1">sc</text>
<text x="90.6" y="166.9">in</text>
<text x="96.3" y="166.9">in</text>
<text x="96.4" y="163">in</text>
<text x="69.6" y="171">in</text>
<text x="95.5" y="171">o</text>
<text x="115.2" y="173.5">o</text>
<text x="115.2" y="171">o</text>
<text x="71" y="179.8">o</text>
<text x="96.5" y="179.8">in</text>
<text x="106.3" y="179.8">o</text>
<text x="115.2" y="176">o</text>
<text x="90.7" y="182.5">a</text>
<text x="71.8" y="190.8">load</text>
<text x="71.8" y="186.6">line</text>
<text x="95.5" y="190.8">o</text>
<text x="96.4" y="186.6">in</text>
<text x="29.3" y="195">o</text>
<text x="69.5" y="195.2">n</text>
<text x="90.7" y="195.2">in</text>
<text x="90.7" y="197.8">in</text>
<text x="99.2" y="195.2">o</text>
<text x="100.5" y="197.8">o</text>
<text x="115.2" y="195.2">o</text>
<text x="115.2" y="197.8">o</text>
<text x="181.6" y="195">pp</text>
<text x="181.6" y="197.6">pp</text>
<text x="68.5" y="201.7">tr</text>
<text x="90.7" y="204.2">o</text>
<text x="90.7" y="208.4">in</text>
<text x="100.5" y="208.4">o</text>
<text x="115.2" y="208.4">o</text>
<text x="90.7" y="210.9">in</text>
<text x="90.7" y="213.4">in</text>
<text x="100.5" y="210.9">o</text>
<text x="100.5" y="213.4">o</text>
<text x="115.2" y="210.9">o</text>
<text x="115.2" y="213.4">o</text>
<text x="69" y="217.3">o</text>
<text x="69.7" y="221.1">a</text>
<text x="96.5" y="217.3">in</text>
<text x="106.3" y="217.3">o</text>
<text x="69.6" y="228">a</text>
<text x="93.8" y="230.4">in</text>
<text x="103.7" y="230.4">o</text>
<text x="69.1" y="234.4">ja</text>
<text x="69.7" y="238.4">s</text>
</g>
<text font-size="1.4" x="29.5" y="158.9">a</text>
</svg>
